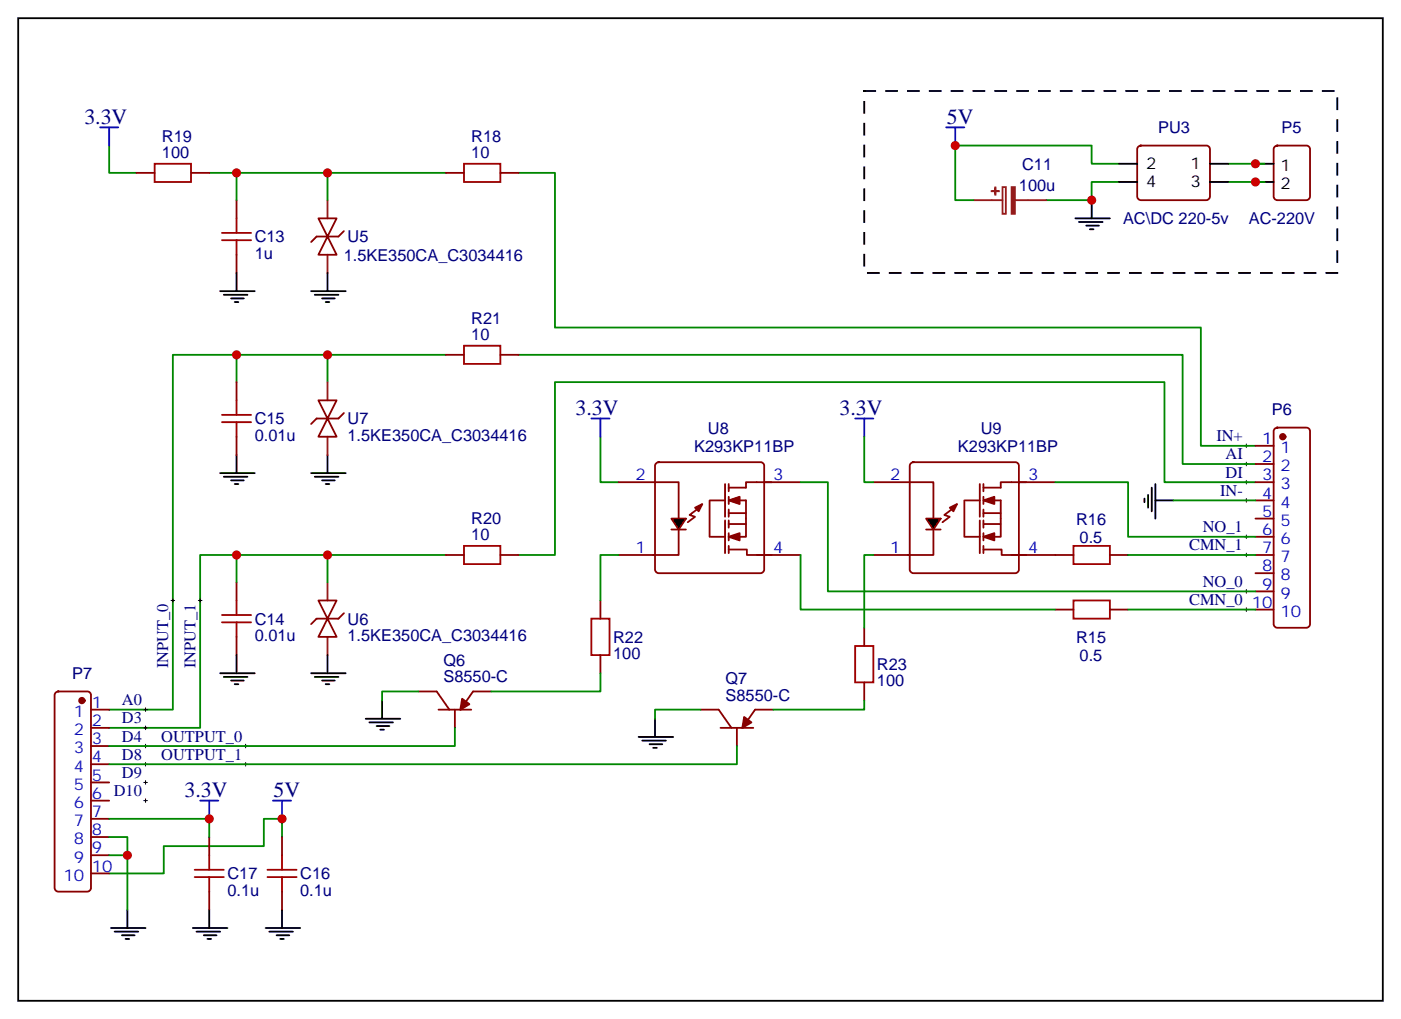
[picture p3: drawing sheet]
<svg xmlns="http://www.w3.org/2000/svg" width="272mm" height="198mm" viewBox="0 0 272 198" stroke-linecap="round" stroke-linejoin="round" font-family="sans-serif">
<g fill="none" stroke="#008700" stroke-width=".35">
<path d="M21.2 28.2v5.3h5.3M40.6 33.5h45.8M45.9 33.5v5.3M63.5 33.5v5.3M100.5 33.5h7.1v30h125.2v22.9h10.6M217 35.3h-5.3v3.5h-8.9M217 31.8h-5.3v-3.6h-26.5v10.6h3.5M238.1 35.3h7.1M238.1 31.8h7.1M45.9 68.8v5.3M63.5 68.8v5.3M86.4 68.8h-52.9v68.8h-12.3"/>
<path d="M100.5 68.8h128.8v21.2h14.1M116.4 84.7v8.8h3.5M155.2 93.5h5.3v21.2h82.9M167.6 84.7v8.8h1.7M204.6 93.5h14.1v10.6h24.7M227.5 97h15.9M243.4 93.5h-17.6v-19.4h-118.2v33.5h-7.1M45.9 107.6v5.3M63.5 107.6v5.3M86.4 107.6h-47.6v33.5h-17.6M119.9 107.6h-3.5v8.8M155.2 107.6v10.6h49.4"/>
<path d="M169.3 107.6h-1.7v14.1M218.7 118.2h24.7M218.7 107.6h24.7M81.1 134.1h-7v1.7M116.4 130.5v3.6h-21.2M135.8 137.6h-8.8v1.7M167.6 135.8v1.8h-17.7M21.2 158.8h19.4v3.5M88.2 141.1v3.5h-67M142.9 144.6v3.6h-121.7M21.2 162.3h3.5v14.1M21.2 165.8h3.5"/>
<path d="M54.7 162.3v-3.5h-3.5v5.2h-19.5v5.3h-10.5"/>
</g>
<path d="M63.5 38.8v3.5M188.7 38.8h5.7M194.4 36.3h.6v5.2h-.6zM196.8 38.8h6M63.5 49.4v3.5M63.5 74.1v3.5M63.5 84.7v3.5M63.5 112.9v3.5M63.5 123.5v3.5" fill="none" stroke="#8c2424" stroke-width=".35"/>
<g fill="#8c2424" stroke="#8c2424" stroke-width=".35">
<path d="M196.1 36.3h.7v5.2h-.7z"/>
<path d="M193 36.3v1.4z"/>
<path d="M192.3 37l1.4 .1z"/>
</g>
<g fill="none" stroke="#870000" stroke-width=".35">
<path d="M26.5 33.5h3.5M37 33.5h3.6M45.9 38.8v3.5M86.4 33.5h3.6M97 33.5h3.5M220.7 28.4l.5-.2h12.7a.71 .71 0 0 1 .7 .7v9.2a.76 .76 0 0 1-.7 .7h-12.7a.76 .76 0 0 1-.7-.7v-9.2zM247.2 28.4l.4-.2h5.7a.71 .71 0 0 1 .7 .7v9.2a.76 .76 0 0 1-.7 .7h-5.7a.76 .76 0 0 1-.7-.7v-9.2zM45.9 49.4v3.5M61.7 42.3h3.6l-1.8 3.6zM63.5 45.9l1.8 3.5h-3.6zM66.7 44.8l-1.1 1.1h-4.2l-1.1 1M45.9 74.1v3.5"/>
<path d="M61.7 77.6h3.6l-1.8 3.5zM86.4 68.8h3.6M97 68.8h3.5M45.9 84.7v3.5M63.5 81.1l1.8 3.6h-3.6zM66.7 80.1l-1.1 1h-4.2l-1.1 1.1M119.9 93.5h11.7v14.1h-5M127.2 89.8l.5-.2h19.8a.71 .71 0 0 1 .7 .7v20.1a.76 .76 0 0 1-.7 .7h-19.8a.76 .76 0 0 1-.7-.7v-20.1zM135.1 98.8l-1.4 1 1.1 .4-1.5 1M137.6 97v7.1M137.8 97h2.8M140.6 93.8v6.4"/>
<path d="M141.3 93.8v1.4M141.3 96.3v1.4M141.3 98.8v1.4M141.3 99.5h3.3M141.8 97h2.8v7.1h-3.3M155.2 93.5h-10.6v1h-3.3M169.3 93.5h11.7v14.1h-5M176.6 89.8l.5-.2h19.7a.71 .71 0 0 1 .8 .7v20.1a.76 .76 0 0 1-.8 .7h-19.7a.76 .76 0 0 1-.7-.7v-20.1zM184.5 98.8l-1.4 1 1 .4-1.4 1M187 97v7.1M187.1 97h2.9M190 93.8v6.4"/>
<path d="M190.7 99.5h3.3M190.7 93.8v1.4M190.7 96.3v1.4M190.7 98.8v1.4M191.2 97h2.8v7.1h-3.3M204.6 93.5h-10.6v1h-3.3M243.4 86.4h3.5M243.4 90h3.5M243.4 93.5h3.5M243.4 97h3.5M247.2 83.1l.4-.2h5.7a.71 .71 0 0 1 .7 .7v37.4a.76 .76 0 0 1-.7 .7h-5.7a.76 .76 0 0 1-.7-.7v-37.4zM45.9 112.9v3.5"/>
<path d="M61.7 116.4h3.6l-1.8 3.5zM63.5 119.9l1.8 3.6h-3.6zM66.7 118.9l-1.1 1h-4.2l-1.1 1.1M86.4 107.6h3.6M97 107.6h3.5M116.4 116.4v3.5M119.9 107.6h7.1M130.2 102.7h2.8M137.8 104.1h2.8M140.6 100.9v6.3M141.3 106.5h3.5v1.1h3.4M141.3 101.6h3.3"/>
<path d="M141.3 100.9v1.4M141.3 103.4v1.4M141.3 105.8v1.4M146.8 107.6h8.4M169.3 107.6h7.1M179.6 102.7h2.8M187.1 104.1h2.9M190 100.9v6.3M190.7 106.5h3.5v1.1h3.4M190.7 101.6h3.3M190.7 100.9v1.4M190.7 103.4v1.4"/>
<path d="M190.7 105.8v1.4M196.1 107.6h12M204.6 118.2h3.5M215.2 107.6h3.5M215.2 118.2h3.5M243.4 100.5h3.5M243.4 104.1h3.5M243.4 107.6h3.5M243.4 111.1h3.5M243.4 114.7h3.5M243.4 118.2h3.5M10.8 134.3l.5-.2h5.6a.71 .71 0 0 1 .7 .7v37.4a.76 .76 0 0 1-.7 .7h-5.6a.76 .76 0 0 1-.7-.7v-37.4z"/>
<path d="M17.6 137.6h3.6M45.9 123.5v3.5M81.1 134.1h3.6l2.4 3.5M85 137.6h6.4M88.2 137.6v3.5M95.2 134.1h-3.5l-2.4 3.5M116.4 127v3.5M135.8 137.6h3.5l2.5 3.5M149.9 137.6h-3.5l-2.5 3.5M167.6 121.7v3.5M167.6 132.3v3.5M17.6 141.1h3.6"/>
<path d="M17.6 144.6h3.6M17.6 148.2h3.6M17.6 151.7h3.6M17.6 155.2h3.6M17.6 158.8h3.6M139.7 141.1h6.3M142.9 141.1v3.5M17.6 162.3h3.6M17.6 165.8h3.6M17.6 169.3h3.6M40.6 162.3v3.5M40.6 172.9v3.5"/>
<path d="M54.7 162.3v3.5M54.7 172.9v3.5"/>
</g>
<g fill="none" stroke="#000" stroke-width=".35">
<path d="M3.5 3.5h264.6v190.5h-264.6zM211.7 38.8v3.5M217 31.8h3.5M217 35.3h3.5M234.6 31.8h3.5M234.6 35.3h3.5M243.4 31.8h3.5M243.4 35.3h3.5M42.7 56.4h6.7M43.4 57.2h4.6M44.8 57.9h2.5M45.5 58.6h.7"/>
<path d="M45.9 52.9v3.5M60.3 56.4h6.7M61 57.2h4.6M62.4 57.9h2.5M63.1 58.6h.8M63.5 52.9v3.5M208.5 42.3h6.7M209.2 43h4.6M210.6 43.7h2.5M211.3 44.4h.7M42.7 91.7h6.7M43.4 92.4h4.6"/>
<path d="M44.8 93.1h2.5M45.5 93.8h.7M45.9 88.2v3.5M60.3 91.7h6.7M61 92.4h4.6M62.4 93.1h2.5M63.1 93.8h.8M63.5 88.2v3.5M221.9 96.7v.7M222.6 96v2.4M223.3 94.5v4.6M224 97h3.5"/>
<path d="M224 93.8v6.7M42.7 130.5h6.7M43.4 131.2h4.6M44.8 131.9h2.5M45.5 132.6h.7M45.9 127v3.5M60.3 130.5h6.7M61 131.2h4.6M62.4 131.9h2.5M63.1 132.6h.8M63.5 127v3.5M70.9 139.3h6.7"/>
<path d="M74.1 135.8v3.5M127 139.3v3.6M71.6 140.1h4.6M73 140.8h2.5M73.7 141.5h.7M123.8 142.9h6.7M124.5 143.6h4.6M125.9 144.3h2.5M126.6 145h.8M21.5 179.9h6.7M24.7 176.4v3.5M37.4 179.9h6.7"/>
<path d="M40.6 176.4v3.5M51.5 179.9h6.7M54.7 176.4v3.5M22.2 180.6h4.6M23.6 181.3h2.5M24.3 182h.7M38.1 180.6h4.6M39.5 181.3h2.5M40.2 182h.7M52.2 180.6h4.6M53.6 181.3h2.5M54.3 182h.7"/>
</g>
<g fill="none" stroke="#000" stroke-width=".19">
<path d="M241.3 97h.7M241.3 86.4h.7M241.3 93.5h.7M241.3 90h.7M241.7 86.1v.7M241.7 89.6v.7M241.7 93.1v.7M241.7 96.7v.7M33.2 116.4h.7M33.5 116.1v.7M38.5 116.4h.7M38.8 116.1v.7"/>
<path d="M241.3 118.2h.7M241.3 114.7h.7M241.3 107.6h.7M241.3 104.1h.7M241.7 103.7v.7M241.7 107.2v.7M241.7 114.3v.7M241.7 117.8v.7M27.9 137.6h.7M28.2 137.2v.7M27.9 141.1h.7M27.9 144.6h.7"/>
<path d="M27.9 148.2h.7M27.9 151.7h.7M27.9 155.2h.7M28.2 140.8v.7M28.2 144.3v.7M28.2 147.8v.7M28.2 151.3v.7M28.2 154.9v.7M47.3 144.6h.7M47.3 148.2h.7M47.6 144.3v.7M47.6 147.8v.7"/>
</g>
<g fill="none" stroke="#a10000" stroke-width=".35">
<path d="M30 31.8h7v3.5h-7zM90 31.8h7v3.5h-7zM43 45.2h5.7M43 46.6h5.7M45.9 42.3v2.9M45.9 46.6v2.8M45.9 77.6v2.8M90 67h7v3.6h-7zM43 80.4h5.7M43 81.8h5.7M45.9 81.8v2.9M43 119.2h5.7"/>
<path d="M45.9 116.4v2.8M90 105.8h7v3.6h-7zM114.7 119.9h3.5v7.1h-3.5zM208.1 116.4h7.1v3.5h-7.1zM208.1 105.8h7.1v3.6h-7.1zM43 120.6h5.7M45.9 120.6v2.9M165.8 125.2h3.5v7.1h-3.5zM37.7 168.6h5.7M37.7 170h5.7M40.6 165.8v2.8M40.6 170v2.9"/>
<path d="M51.9 168.6h5.6M51.9 170h5.6M54.7 165.8v2.8M54.7 170v2.9"/>
</g>
<path d="M19.4 24.7h3.5M21.2 24.7v3.5M183.4 24.7h3.6M185.2 24.7v3.5M114.7 81.1h3.5M116.4 81.1v3.6M165.8 81.1h3.5M167.6 81.1v3.6M38.8 155.2h3.5M40.6 155.2v3.6M52.9 155.2h3.5M54.7 155.2v3.6" fill="none" stroke="#00f" stroke-width=".35"/>
<g fill="#870000" stroke="#870000" stroke-width=".35">
<path d="M134.8 98.4l1.4-.7-.7 1.4z"/>
<path d="M141.3 104.1l2.1-.7v1.4z"/>
<path d="M141.3 97l2.1-.7v1.4z"/>
<path d="M184.1 98.4l1.5-.7-.7 1.4z"/>
<path d="M190.7 104.1l2.1-.7v1.4z"/>
<path d="M190.7 97l2.1-.7v1.4z"/>
<path d="M89.6 135.5l1.4 1-1.7 1.1z"/>
<path d="M144.3 139l1.4 1.1-1.8 1z"/>
<circle cx="248.7" cy="84.7" r=".53"/>
<circle cx="15.9" cy="135.8" r=".53"/>
</g>
<path d="M130.2 100.5h2.8l-1.4 2.2zM179.6 100.5h2.8l-1.4 2.2z" fill="#000" stroke="#870000" stroke-width=".35"/>
<path d="M167.6 17.6h91.7v35.3h-91.7z" fill="none" stroke="#000" stroke-width=".35" stroke-dasharray="2.1 2.1"/>
<g fill="#c00">
<circle cx="211.7" cy="38.8" r=".88"/>
<circle cx="185.2" cy="28.2" r=".88"/>
<circle cx="243.4" cy="31.7" r=".88"/>
<circle cx="243.4" cy="35.3" r=".88"/>
<circle cx="63.5" cy="33.5" r=".88"/>
<circle cx="45.9" cy="33.5" r=".88"/>
<circle cx="45.9" cy="68.8" r=".88"/>
<circle cx="63.5" cy="68.8" r=".88"/>
<circle cx="63.5" cy="107.6" r=".88"/>
<circle cx="45.9" cy="107.6" r=".88"/>
<circle cx="54.7" cy="158.7" r=".88"/>
<circle cx="40.6" cy="158.7" r=".88"/>
<circle cx="24.7" cy="165.8" r=".88"/>
</g>
<g font-size="4.2" fill="#000080">
<text x="16.4" y="24">3.3V</text>
<text x="183.6" y="24">5V</text>
<text x="111.6" y="80.4">3.3V</text>
<text x="162.8" y="80.4">3.3V</text>
<text x="35.8" y="154.5">3.3V</text>
<text x="53" y="154.5">5V</text>
</g>
<g font-size="3.2" fill="#000080">
<text x="31.4" y="27.5">R19</text>
<text x="91.4" y="27.5">R18</text>
<text x="224.6" y="25.8">PU3</text>
<text x="248.5" y="25.8">P5</text>
<text x="31.4" y="30.7">100</text>
<text x="91.4" y="30.7">10</text>
<text x="198.2" y="32.9">C11</text>
<text x="197.6" y="37">100u</text>
<text x="49.4" y="47">C13</text>
<text x="67.4" y="47">U5</text>
<text x="217.8" y="43.5">AC\DC 220-5v</text>
<text x="242.1" y="43.5">AC-220V</text>
<text x="49.4" y="50.2">1u</text>
<text x="66.6" y="50.5">1.5KE350CA_C3034416</text>
<text x="91.4" y="66">10</text>
<text x="91.4" y="62.7">R21</text>
<text x="49.4" y="82.3">C15</text>
<text x="67.4" y="82.3">U7</text>
<text x="246.6" y="80.5">P6</text>
<text x="49.4" y="85.5">0.01u</text>
<text x="67.4" y="85.5">1.5KE350CA_C3034416</text>
<text x="134.6" y="87.6">K293KP11BP</text>
<text x="137.2" y="84">U8</text>
<text x="185.7" y="87.6">K293KP11BP</text>
<text x="190.2" y="84">U9</text>
<text x="235.8" y="85.5">IN+</text>
<text x="237.6" y="89.1">AI</text>
<text x="237.6" y="92.6">DI</text>
<text x="91.4" y="101.6">R20</text>
<text x="208.6" y="101.7">R16</text>
<text x="236.6" y="96.1">IN-</text>
<text x="91.4" y="104.8">10</text>
<text x="209.3" y="105.2">0.5</text>
<text x="230.6" y="106.7">CMN_1</text>
<text x="233.2" y="103.2">NO_1</text>
<text x="233.2" y="113.8">NO_0</text>
<text x="230.6" y="117.3">CMN_0</text>
<text x="49.4" y="124.3">0.01u</text>
<text x="49.4" y="121.1">C14</text>
<text x="67.4" y="124.3">1.5KE350CA_C3034416</text>
<text x="67.4" y="121.1">U6</text>
<text x="118.9" y="124.6">R22</text>
<text x="208.6" y="124.6">R15</text>
<text x="14" y="131.7">P7</text>
<text x="32.6" y="129.6" transform="rotate(-90 32.6 129.6)">INPUT_0</text>
<text x="37.9" y="129.6" transform="rotate(-90 37.9 129.6)">INPUT_1</text>
<text x="86" y="129.1">Q6</text>
<text x="118.9" y="127.8">100</text>
<text x="170" y="129.9">R23</text>
<text x="209.3" y="128.1">0.5</text>
<text x="23.6" y="136.7">A0</text>
<text x="86" y="132.3">S8550-C</text>
<text x="140.7" y="135.8">S8550-C</text>
<text x="140.7" y="132.6">Q7</text>
<text x="170" y="133.1">100</text>
<text x="23.6" y="140.2">D3</text>
<text x="23.6" y="143.8">D4</text>
<text x="31.3" y="143.8">OUTPUT_0</text>
<text x="23.6" y="147.3">D8</text>
<text x="31.3" y="147.3">OUTPUT_1</text>
<text x="22.1" y="154.3">D10</text>
<text x="23.6" y="150.8">D9</text>
<text x="44.1" y="173.7">0.1u</text>
<text x="44.1" y="170.5">C17</text>
<text x="58.2" y="173.7">0.1u</text>
<text x="58.2" y="170.5">C16</text>
</g>
<g font-size="3.2">
<text x="222.2" y="32.8">2</text>
<text x="230.8" y="32.8">1</text>
<text x="248.2" y="33.2">1</text>
<text x="222.2" y="36.3">4</text>
<text x="230.8" y="36.3">3</text>
<text x="248.2" y="36.7">2</text>
</g>
<g font-size="3.2" fill="#00f">
<text x="244.8" y="86.1">1</text>
<text x="244.8" y="89.6">2</text>
<text x="248.2" y="87.8">1</text>
<text x="123.2" y="93.1">2</text>
<text x="149.9" y="93.1">3</text>
<text x="172.6" y="93.1">2</text>
<text x="199.3" y="93.1">3</text>
<text x="244.8" y="93.1">3</text>
<text x="248.2" y="91.4">2</text>
<text x="248.2" y="94.9">3</text>
<text x="244.8" y="96.7">4</text>
<text x="244.8" y="100.2">5</text>
<text x="248.2" y="98.4">4</text>
<text x="248.2" y="102">5</text>
<text x="123.2" y="107.2">1</text>
<text x="149.9" y="107.2">4</text>
<text x="172.6" y="107.2">1</text>
<text x="199.3" y="107.2">4</text>
<text x="244.8" y="103.7">6</text>
<text x="244.8" y="107.2">7</text>
<text x="248.2" y="105.5">6</text>
<text x="244.8" y="110.8">8</text>
<text x="248.2" y="109">7</text>
<text x="248.2" y="112.5">8</text>
<text x="242.7" y="117.8">10</text>
<text x="244.8" y="114.3">9</text>
<text x="248.2" y="116.1">9</text>
<text x="248.2" y="119.6">10</text>
<text x="17.8" y="137.2">1</text>
<text x="14.3" y="139">1</text>
<text x="14.3" y="142.5">2</text>
<text x="17.8" y="140.8">2</text>
<text x="14.3" y="146">3</text>
<text x="14.3" y="149.6">4</text>
<text x="17.8" y="144.3">3</text>
<text x="17.8" y="147.8">4</text>
<text x="14.3" y="153.1">5</text>
<text x="17.8" y="151.3">5</text>
<text x="17.8" y="154.9">6</text>
<text x="14.3" y="156.6">6</text>
<text x="14.3" y="160.2">7</text>
<text x="17.8" y="158.4">7</text>
<text x="17.8" y="161.9">8</text>
<text x="14.3" y="163.7">8</text>
<text x="14.3" y="167.2">9</text>
<text x="17.8" y="165.5">9</text>
<text x="12.3" y="170.7">10</text>
<text x="17.8" y="169">10</text>
</g>
</svg>
